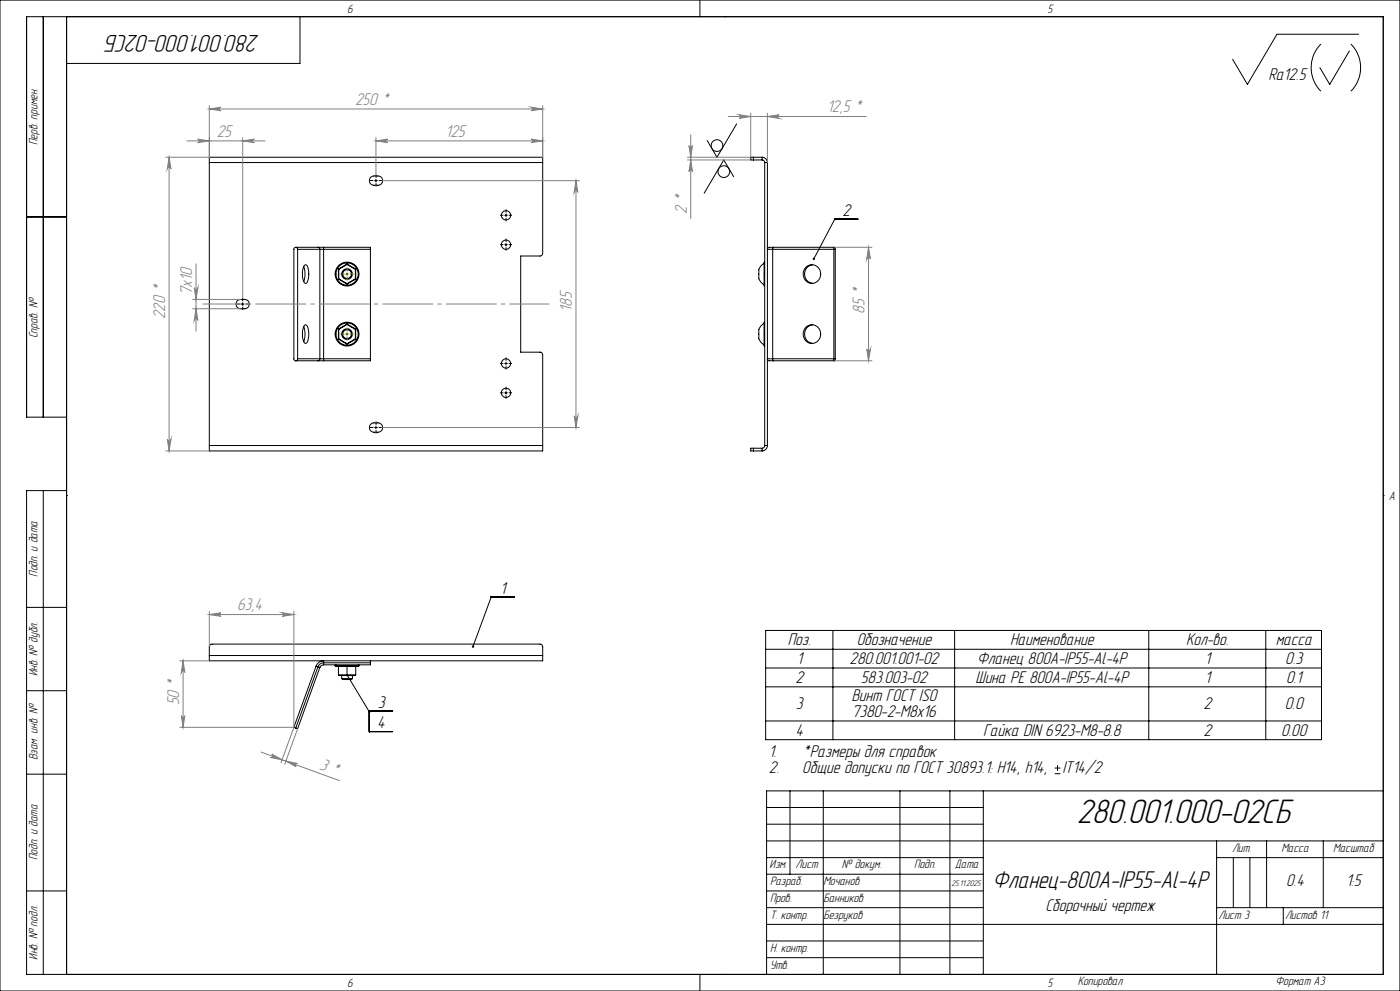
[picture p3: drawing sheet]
<svg xmlns="http://www.w3.org/2000/svg" width="420mm" height="297mm" viewBox="0 0 420 297" stroke-linecap="round" stroke-linejoin="round" font-family="sans-serif">
<g fill="none" stroke="#000" stroke-width=".3">
<path d="M0 0h420v297h-420zM13 5v120M20 5v287M90 5v14h-70M210 0v5M217.5 5h.1M396.3 13.2a10 10 0 0 0 0 14.1M404.8 15.3l-5.9 10-2.9-5M405.3 13.2a10.1 10.1 0 0 1 0 14.1M407.6 10.3h-24.5l-8.9 15-4.4-7.5M221 37.1l-5.9 10-2.9-5M62.8 48.7v-1.6h100v1.6"/>
<path d="M62.8 48.7h100M62.8 48.7v84.8M111.4 53l.8-.3a2.26 2.26 0 0 1 2.3 .6 1.41 1.41 0 0 1-1.1 2.2 2.23 2.23 0 0 1-2.3-.5 1.47 1.47 0 0 1 .3-2zM112.4 54.1h.8M112.8 53.7v.8M162.8 48.7v27.2a.78 .78 0 0 1-.8 .8h-5.8v28.8h5.8a.78 .78 0 0 1 .8 .8v27.2M220.1 52.9l-3-5-5.9 10M226 47.1h-.8v.8h.8M226 47.1h2.6M226 47.1v.8M226 47.9h2.6M228.6 47.1a1.57 1.57 0 0 1 1.6 1.6"/>
<path d="M228.6 47.9a.73 .73 0 0 1 .8 .8M228.6 47.1v.8M229.4 48.7h.8M229.4 48.7v84.8M230.2 48.7v84.8M8 65h12M88.7 74.1l-.5 .5v33.1l.5 .4M88.7 74.1l.4 .2 .2 .4M88.7 74.1h6.7M89.3 74.7v32.8M89.3 74.7h6.7M91.1 79.9a6.8 6.8 0 0 1 0 4.5"/>
<path d="M91.3 79.6l.4-.3a3.5 3.5 0 0 1 .9 3.5l-.3 1.5-.6 .6a3.6 3.6 0 0 1-1-3.4zM95.4 74.1l.4 .2 .2 .4M95.4 74.1h1.7M96 74.7h1.1M96 74.7v32.8M97.1 74.1v.6M97.1 74.1h14v.6M97.1 74.7h14M97.1 74.7v32.8M104.1 79.1v.2M104.1 79.3l-2.5 1.4M104.1 79.1l-2.6 1.5"/>
<path d="M104.1 79.3l2.5 1.4M104.1 79.1l2.6 1.5M111.1 74.7v32.8M151.4 73.3h.8M151.4 64.5h.8M151.8 64.1v.8M151.8 72.9v.8M229.2 78.9l-.7 .6a2.9 2.9 0 0 0-.9 3.1 2.77 2.77 0 0 0 1.6 2.7M229.4 78.6h-.2v7.1h.2M231.8 74.7h18.4M231.8 74.7v32.8M232 74.1l-.2 .6"/>
<path d="M232 74.1a1.34 1.34 0 0 0-1.8 .6h1.6M232 74.1h18.4M241.9 79.9a2.69 2.69 0 0 1 4.3 2.2 2.69 2.69 0 0 1-4.3 2.2 2.92 2.92 0 0 1 0-4.4zM243.8 79.3a2.81 2.81 0 0 0-2.4 2.8 2.81 2.81 0 0 0 2.4 2.8M250.2 74.7v32.8M250.3 65.9h.1M250.3 65.7h7.1M250.3 65.9l-6.1 11.7M250.4 74.1l-.2 .6M250.4 74.1l.2 .5v33.1l-.2 .4M71 90.3a2.42 2.42 0 0 1 3.7 .4 1.37 1.37 0 0 1-1.3 1.8 2.26 2.26 0 0 1-2.4-.5 1.51 1.51 0 0 1 0-1.7zM72.4 91.1h.8"/>
<path d="M72.8 90.7v.8M91.1 97.9a6.9 6.9 0 0 1 0 4.5M91.3 97.6l.4-.3a3.5 3.5 0 0 1 .9 3.4l-.3 1.6-.6 .6a3.6 3.6 0 0 1-1-3.4zM101.5 80.6l.1 .1M101.5 83.6l2.6 1.5M101.5 80.6v3M101.5 98.6v3M101.5 98.6l.1 .1M101.6 83.6l2.5 1.4M101.6 83.6h-.1M101.6 80.7v2.9M101.6 98.7v2.9"/>
<path d="M104.1 85v.1M104.1 97.1v.2M104.1 97.3l2.5 1.4M104.1 97.1l2.6 1.5M104.1 97.3l-2.5 1.4M104.1 97.1l-2.6 1.5M106.6 83.6l-2.5 1.4M106.6 83.6h.1M106.6 80.7v2.9M106.6 98.7v2.9M106.7 83.6l-2.6 1.5M106.7 80.6v3"/>
<path d="M106.7 98.6v3M106.7 80.6l-.1 .1M106.7 98.6l-.1 .1M229.2 96.9l-.7 .6a2.9 2.9 0 0 0-.9 3.1 2.78 2.78 0 0 0 1.6 2.8M229.4 96.6h-.2v7.1h.2M241.9 97.9a2.7 2.7 0 0 1 4.3 2.2 2.7 2.7 0 0 1-4.3 2.2 2.95 2.95 0 0 1 0-4.4zM243.8 97.3a2.83 2.83 0 0 0-2.4 2.8 2.83 2.83 0 0 0 2.4 2.8M88.7 108.1h6.7M89.3 107.5l-.1 .4-.5 .2M89.3 107.5h6.7M95.4 108.1h1.7M96 107.5l-.1 .4-.5 .2"/>
<path d="M96 107.5h1.1M97.1 107.5v.6M97.1 107.5h14M101.5 101.6l2.6 1.5M101.6 101.6l2.5 1.4M101.6 101.6h-.1M104.1 103v.1M106.6 101.6h.1M106.6 101.6l-2.5 1.4M106.7 101.6l-2.6 1.5M111.1 107.5v.6h-14M151.4 108.9h.8"/>
<path d="M151.4 117.7h.8M151.8 108.5v.8M151.8 117.3v.8M231.8 107.5l.2 .6M231.8 107.5h-1.6a1.34 1.34 0 0 0 1.8 .6M231.8 107.5h18.4M232 108.1h18.4M250.2 107.5l.2 .6M20 125h-12v-120h407v287h-407v-145h12M62.8 133.5v1.6h100v-1.6M62.8 133.5h100M111.1 127.3a2.44 2.44 0 0 1 3.6 .4 1.37 1.37 0 0 1-1.3 1.8 2.23 2.23 0 0 1-2.3-.5 1.51 1.51 0 0 1 0-1.7z"/>
<path d="M112.4 128.1h.8M112.8 127.7v.8M226 134.3h-.8v.8h.8M226 135.1h2.6M226 134.3v.8M226 134.3h2.6M228.6 134.3v.8M229.4 133.5a.78 .78 0 0 1-.8 .8M229.4 133.5h.8M230.2 133.5a1.63 1.63 0 0 1-1.6 1.6M13 147v145M20 148.5h.1"/>
<path d="M415 148.5h.1M147.3 179h.1M147.3 178.9h7M147.3 179l-5.4 14.8M8 182h12M62.8 196.5l.1-3 .7-.5h98.4l.7 .5 .1 3M62.8 196.5v1.5h100v-1.5M62.8 196.5h100M94.8 199.6l.6 .2M94.8 199.6l-6.6 18.4 .5 .2M95.4 199.8l.6 .2M95.4 199.8l-6.7 18.4"/>
<path d="M97.1 198.6v-.4a2.08 2.08 0 0 0-2.3 1.4M97.1 198.6a1.79 1.79 0 0 0-1.7 1.2M97.1 198.6v.6M97.1 199.2l-.7 .3-.4 .5M97.1 198.6h14M100.5 199.5l.2 .2h6.8l.2-.2M100.5 199.5h7.2M100.8 199.2l-.3 .3M101.5 199.7v2.5M104.1 199.7v2.8M106.7 199.7v2.5M107.5 199.2l.2 .3"/>
<path d="M111.1 198v.6M111.1 198.6v.6h-14M229.7 188.9h166.8v32.8h-166.8zM229.7 194.6h166.8M249.9 188.9v32.8M286.4 188.9v32.8M344.6 188.9v32.8M379.7 188.9v32.8M8 207h12M96 200l-6.7 18.4-.6-.2M101.5 202.2h5.2M101.5 202.2l.1 .3h5l.1-.3"/>
<path d="M102.5 203.4h3.2M102.5 203.4l.3 .3h.6a3.2 3.2 0 0 0 2.3-.3M102.5 202.5v.9M104.2 202.3l6.6 11.1M105.7 202.5v.9M110.8 213.4h.1M110.8 213.1h7M110.8 213.1v6.3M110.8 219.3h7M229.7 200.2h166.8M229.7 205.8h166.8M229.7 216.1h166.8"/>
<path d="M8 232h12M237 237v25M247 237v55M270 237v55M285 237v55M295 237v55M316.4 231.9h1.7M316.4 230.2h1.7M317.3 229.3v1.7M415 237h-185v55M230 242h65M230 247h65"/>
<path d="M230 252h185M230 257h65M365 252v40M365 257h50M370 257v15M375 257v15M380 252v20M397 252v20M8 267h12M230 267h65M230 272h65M230 277h185"/>
<path d="M230 262h65M365 272h50M385 272v5M210 292v5M217.5 292h.1M230 282h65M230 287h65"/>
<circle cx="215.1" cy="43.6" r="1.76"/>
<circle cx="217.2" cy="51.4" r="1.75"/>
<circle cx="151.8" cy="73.3" r="1.4"/>
<circle cx="151.8" cy="64.5" r="1.39"/>
<circle cx="104.1" cy="82.1" r="3.6"/>
<circle cx="104.1" cy="82.1" r="1.6"/>
<circle cx="104.1" cy="82.1" r="1.32"/>
<circle cx="104.1" cy="82.1" r="3.3"/>
<circle cx="104.1" cy="100.1" r="3.3"/>
<circle cx="104.1" cy="100.1" r="3.6"/>
<circle cx="104.1" cy="100.1" r="1.6"/>
<circle cx="104.1" cy="100.1" r="1.32"/>
<circle cx="151.8" cy="117.7" r="1.4"/>
<circle cx="151.8" cy="108.9" r="1.4"/>
</g>
<g fill="none" stroke="#808080" stroke-width=".3">
<path d="M62.8 32.7l3.5-.6a.53 .53 0 0 0-.5 .6 .53 .53 0 0 0 .5 .5zM62.8 31.7v15.4h-13.1M62.8 32.7h100M159.3 32.1l3.5 .6-3.5 .5a.53 .53 0 0 0 .5-.5 .53 .53 0 0 0-.5-.6zM162.8 31.7v15.4M218.5 34.9h41.4M221.7 34.4l3.5 .5-3.5 .6a.55 .55 0 0 0 .5-.6 .55 .55 0 0 0-.5-.5zM225.2 33.9v13.2h-19M230.2 34.9l3.5-.5a.55 .55 0 0 0-.5 .5 .55 .55 0 0 0 .5 .6zM230.2 33.9v14.8M50.7 47.1l.6 3.5a.55 .55 0 0 0-.6-.5 .55 .55 0 0 0-.5 .5zM50.7 47.1v88"/>
<path d="M56.1 42.2h23.4M59.3 41.7l3.5 .5-3.5 .6a.53 .53 0 0 0 .5-.6 .53 .53 0 0 0-.5-.5zM72.8 42.2l3.5-.5a.53 .53 0 0 0-.5 .5 .53 .53 0 0 0 .5 .6zM72.8 41.2v48.1M112.8 42.2l3.5-.5a.53 .53 0 0 0-.5 .5 .53 .53 0 0 0 .5 .6zM112.8 42.2h50M112.8 41.2v11.1M114.6 54.1h59.2M159.3 41.7l3.5 .5-3.5 .6a.53 .53 0 0 0 .5-.6 .53 .53 0 0 0-.5-.5zM172.8 54.1l.6 3.5a.55 .55 0 0 0-.6-.5 .55 .55 0 0 0-.5 .5zM172.8 54.1v74M206.2 47.9h19"/>
<path d="M206.7 43.6a.53 .53 0 0 0 .5 .5 .53 .53 0 0 0 .6-.5l-.6 3.5zM207.2 47.9l.6 3.5a.53 .53 0 0 0-.6-.5 .53 .53 0 0 0-.5 .5zM207.2 40.4v25.1M58.8 79.1v20.2M250.4 74.1h11.2M260.6 74.1l.5 3.5a.55 .55 0 0 0-.5-.5 .55 .55 0 0 0-.6 .5zM260.6 74.1v34M57.8 92.5h14.4M57.8 89.7h14.4M58.3 86.2a.55 .55 0 0 0 .5 .6 .55 .55 0 0 0 .6-.6l-.6 3.5zM58.8 92.5l.6 3.5a.55 .55 0 0 0-.6-.5 .55 .55 0 0 0-.5 .5zM250.4 108.1h11.2"/>
<path d="M260 104.6a.55 .55 0 0 0 .6 .5 .55 .55 0 0 0 .5-.5l-.5 3.5zM49.7 135.1h13.1M50.2 131.6a.55 .55 0 0 0 .5 .6 .55 .55 0 0 0 .6-.6l-.6 3.5zM114.6 128.1h59.2M172.3 124.6a.55 .55 0 0 0 .5 .5 .55 .55 0 0 0 .6-.5l-.6 3.5zM53.9 198h8.9M54.9 198l.6 3.5a.53 .53 0 0 0-.6-.5 .53 .53 0 0 0-.5 .5zM54.9 198v20M62.8 184.2l3.5-.5a.53 .53 0 0 0-.5 .5 .53 .53 0 0 0 .5 .5zM62.8 183.2v10.6M62.8 184.2h25.4M84.7 183.7l3.5 .5-3.5 .5a.53 .53 0 0 0 .5-.5 .53 .53 0 0 0-.5-.5z"/>
<path d="M88.2 183.2v34.8h-34.3M54.4 214.5a.53 .53 0 0 0 .5 .5 .53 .53 0 0 0 .6-.5l-.6 3.5zM88.2 218l-3.9 10.6M89.3 218.4l-3.9 10.7M78.3 225.4l23.5 8.6M81.5 226l3.1 1.7-3.5-.7a.55 .55 0 0 0 .7-.3 .55 .55 0 0 0-.3-.7zM85.8 228.1l3.4 .7a.53 .53 0 0 0-.6 .3 .53 .53 0 0 0 .3 .7z"/>
</g>
<g fill="none" stroke="#000" stroke-width=".3" stroke-dasharray="15.2 1.3 1.3 1.3" stroke-linecap="butt">
<path d="M112 54.1h-1M112.8 53.3v-1M112.8 54.9v1M113.6 54.1h1M151 73.3h-1M151 64.5h-1M151.8 72.5v-1M151.8 74.1v1M151.8 63.7v-1M151.8 65.3v1M152.6 73.3h1M152.6 64.5h1"/>
<path d="M72 91.1h-1M72.8 90.3v-1M72.8 91.9v1M73.6 91.1h1M151 108.9h-1M151 117.7h-1M151.8 108.1v-1M151.8 109.7v1M151.8 116.9v-1M151.8 118.5v1M152.6 108.9h1M152.6 117.7h1"/>
<path d="M112 128.1h-1M112.8 127.3v-1M112.8 128.9v1M113.6 128.1h1"/>
</g>
<path d="M103.3 82.1h-1.2M104.1 99.3v-1.2M104.1 81.3v-1.2M104.1 82.9v1.2M104.9 82.1h1.2M103.3 100.1h-1.2M104.1 100.9v1.2M104.9 100.1h1.2" fill="none" stroke="#808000" stroke-width=".3" stroke-dasharray="15.2 1.3 1.3 1.3" stroke-linecap="butt"/>
<path d="M60.8 91.1h104" fill="none" stroke="#808080" stroke-width=".3" stroke-dasharray="15.2 1.3 1.3 1.3" stroke-dashoffset="3.2" stroke-linecap="butt"/>
<path d="M103.7 82.1h.8M104.1 81.7v.8M104.1 99.7v.8M103.7 100.1h.8" fill="none" stroke="#808000" stroke-width=".3"/>
<path d="M103.9 202.1a.36 .36 0 0 0 .1 .6 .36 .36 0 0 0 .5-.3 .36 .36 0 0 0-.5-.4l.2 .3-.2-.3zM141.6 193.6l-.1 .2 .3 .3 .1-.3-.1 .3a.35 .35 0 0 0 .4-.4 .35 .35 0 0 0-.6-.1zM243.9 77.3l-.1 .4 .2 .2 .2-.3-.2 .3a.36 .36 0 0 0 .5-.4 .36 .36 0 0 0-.6-.2z" fill="#000"/>
<g fill="#808080">
<path d="M84.7 183.7l3.5 .5-3.5 .5a.53 .53 0 0 0 .5-.5 .53 .53 0 0 0-.5-.5zM62.8 184.2l3.5-.5a.53 .53 0 0 0-.5 .5 .53 .53 0 0 0 .5 .5z"/>
<path d="M221.7 34.4l3.5 .5-3.5 .6a.55 .55 0 0 0 .5-.6 .55 .55 0 0 0-.5-.5zM230.2 34.9l3.5-.5a.55 .55 0 0 0-.5 .5 .55 .55 0 0 0 .5 .6z"/>
<path d="M62.8 32.7l3.5-.6a.53 .53 0 0 0-.5 .6 .53 .53 0 0 0 .5 .5zM159.3 32.1l3.5 .6-3.5 .5a.53 .53 0 0 0 .5-.5 .53 .53 0 0 0-.5-.6zM59.3 41.7l3.5 .5-3.5 .6a.53 .53 0 0 0 .5-.6 .53 .53 0 0 0-.5-.5zM72.8 42.2l3.5-.5a.53 .53 0 0 0-.5 .5 .53 .53 0 0 0 .5 .6z"/>
<path d="M112.8 42.2l3.5-.5a.53 .53 0 0 0-.5 .5 .53 .53 0 0 0 .5 .6zM159.3 41.7l3.5 .5-3.5 .6a.53 .53 0 0 0 .5-.6 .53 .53 0 0 0-.5-.5z"/>
<path d="M207.2 47.9l.6 3.5a.53 .53 0 0 0-.6-.5 .53 .53 0 0 0-.5 .5zM206.7 43.6a.53 .53 0 0 0 .5 .5 .53 .53 0 0 0 .6-.5l-.6 3.5z"/>
<path d="M58.8 92.5l.6 3.5a.55 .55 0 0 0-.6-.5 .55 .55 0 0 0-.5 .5zM58.3 86.2a.55 .55 0 0 0 .5 .6 .55 .55 0 0 0 .6-.6l-.6 3.5z"/>
<path d="M50.2 131.6a.55 .55 0 0 0 .5 .6 .55 .55 0 0 0 .6-.6l-.6 3.5zM50.7 47.1l.6 3.5a.55 .55 0 0 0-.6-.5 .55 .55 0 0 0-.5 .5zM54.4 214.5a.53 .53 0 0 0 .5 .5 .53 .53 0 0 0 .6-.5l-.6 3.5zM54.9 198l.6 3.5a.53 .53 0 0 0-.6-.5 .53 .53 0 0 0-.5 .5z"/>
<path d="M172.8 54.1l.6 3.5a.55 .55 0 0 0-.6-.5 .55 .55 0 0 0-.5 .5zM172.3 124.6a.55 .55 0 0 0 .5 .5 .55 .55 0 0 0 .6-.5l-.6 3.5zM260.6 74.1l.5 3.5a.55 .55 0 0 0-.5-.5 .55 .55 0 0 0-.6 .5zM260 104.6a.55 .55 0 0 0 .6 .5 .55 .55 0 0 0 .5-.5l-.5 3.5z"/>
<path d="M81.5 226l3.1 1.7-3.5-.7a.55 .55 0 0 0 .7-.3 .55 .55 0 0 0-.3-.7zM85.8 228.1l3.4 .7a.53 .53 0 0 0-.6 .3 .53 .53 0 0 0 .3 .7z"/>
</g>
<text font-size="10.5" x="323" y="246.7">280.001.000-02СБ</text>
<g font-size="7.5">
<text x="77.8" y="10.4" transform="rotate(-180 77.8 10.4)">280.001.000-02СБ</text>
<text x="297.8" y="266.1">Фланец-800А-IP55-Al-4P</text>
</g>
<g font-size="5.3">
<text x="380.5" y="24">Ra12.5</text>
<text x="252.7" y="64.7">2</text>
<text x="150.1" y="177.9">1</text>
<text x="236.3" y="193.3">Поз.</text>
<text x="257" y="193.3">Обозначение</text>
<text x="303" y="193.3">Наименование</text>
<text x="355.8" y="193.3">Кол-во.</text>
<text x="382.7" y="193.3">масса</text>
<text x="239" y="199">1</text>
<text x="254.9" y="199">280.001.001-02</text>
<text x="293.1" y="199">Фланец 800А-IP55-Al-4P</text>
<text x="361.4" y="199">1</text>
<text x="385.6" y="199">0.3</text>
<text x="238.7" y="204.6">2</text>
<text x="258.3" y="204.6">583.003-02</text>
<text x="292.7" y="204.6">Шина PE 800А-IP55-Al-4P</text>
<text x="361.4" y="204.6">1</text>
<text x="385.8" y="204.6">0.1</text>
<text x="113.3" y="212.2">3</text>
<text x="238.8" y="212.5">3</text>
<text x="255.4" y="210.2">Винт ГОСТ ISO</text>
<text x="255.6" y="214.8">7380-2-М8х16</text>
<text x="361.1" y="212.5">2</text>
<text x="385.4" y="212.5">0.0</text>
<text x="113.2" y="218.3">4</text>
<text x="238.7" y="220.4">4</text>
<text x="295" y="220.4">Гайка DIN 6923-M8-8.8</text>
<text x="361.1" y="220.4">2</text>
<text x="384.3" y="220.4">0.00</text>
<text x="230.7" y="227">1.</text>
<text x="240.7" y="227">*Размеры для справок</text>
<text x="230.7" y="231.6">2.</text>
<text x="240.7" y="231.6">Общие допуски по ГОСТ 30893.1: H14, h14,</text>
<text x="318.7" y="231.6">IT14/2</text>
<text x="385.9" y="265.6">0.4</text>
<text x="403.9" y="265.6">1:5</text>
<text x="313.6" y="272.9">Сборочный чертеж</text>
</g>
<g font-size="5.3" fill="#808080">
<text x="106.5" y="31.4">250 *</text>
<text x="248.1" y="33.7">12,5 *</text>
<text x="65" y="41">25</text>
<text x="133.7" y="41">125</text>
<text x="206" y="64.1" transform="rotate(-90 206 64.1)">2 *</text>
<text x="57.6" y="88.4" transform="rotate(-90 57.6 88.4)">7х10</text>
<text x="49.5" y="95.7" transform="rotate(-90 49.5 95.7)">220 *</text>
<text x="171.6" y="93.4" transform="rotate(-90 171.6 93.4)">185</text>
<text x="259.4" y="94" transform="rotate(-90 259.4 94)">85 *</text>
<text x="71.2" y="182.9">63,4</text>
<text x="53.7" y="211.4" transform="rotate(-90 53.7 211.4)">50 *</text>
<text x="95.7" y="230.4" transform="rotate(20 95.7 230.4)">3 *</text>
</g>
<g font-size="3.8">
<text x="104.2" y="3.8">6</text>
<text x="314.3" y="3.8">5</text>
<text x="11.3" y="43.5" transform="rotate(-90 11.3 43.5)">Перв. примен.</text>
<text x="11.3" y="101.4" transform="rotate(-90 11.3 101.4)">Справ. №</text>
<text x="416.6" y="149.8">A</text>
<text x="11.3" y="172.8" transform="rotate(-90 11.3 172.8)">Подп. и дата</text>
<text x="11.3" y="202.7" transform="rotate(-90 11.3 202.7)">Инв. № дубл.</text>
<text x="11.3" y="227.8" transform="rotate(-90 11.3 227.8)">Взам. инв. №</text>
<text x="11.3" y="257.8" transform="rotate(-90 11.3 257.8)">Подп. и дата</text>
<text x="369.6" y="255.2">Лит.</text>
<text x="384.4" y="255.2">Масса</text>
<text x="399.9" y="255.2">Масштаб</text>
<text x="230.9" y="260.2">Изм.</text>
<text x="238.7" y="260.2">Лист</text>
<text x="252.6" y="260.2">№ докум.</text>
<text x="274.2" y="260.2">Подп.</text>
<text x="286.5" y="260.2">Дата</text>
<text x="231" y="265.3">Разраб.</text>
<text x="247" y="265.4">Мочанов</text>
<text x="231" y="275.3">Т. контр.</text>
<text x="231" y="270.3">Пров.</text>
<text x="247" y="275.3">Безруков</text>
<text x="247" y="270.4">Банников</text>
<text x="365.5" y="275.3">Лист 3</text>
<text x="385.5" y="275.3">Листов 11</text>
<text x="11.3" y="287.7" transform="rotate(-90 11.3 287.7)">Инв. № подл.</text>
<text x="231" y="285.3">Н. контр.</text>
<text x="231" y="290.3">Утв.</text>
<text x="104.2" y="295.8">6</text>
<text x="314.3" y="295.8">5</text>
<text x="323.3" y="295.2">Копировал</text>
<text x="382.7" y="295.2">Формат А3</text>
</g>
<text font-size="2.6" x="285.4" y="265.5">25.11.2025</text>
</svg>
